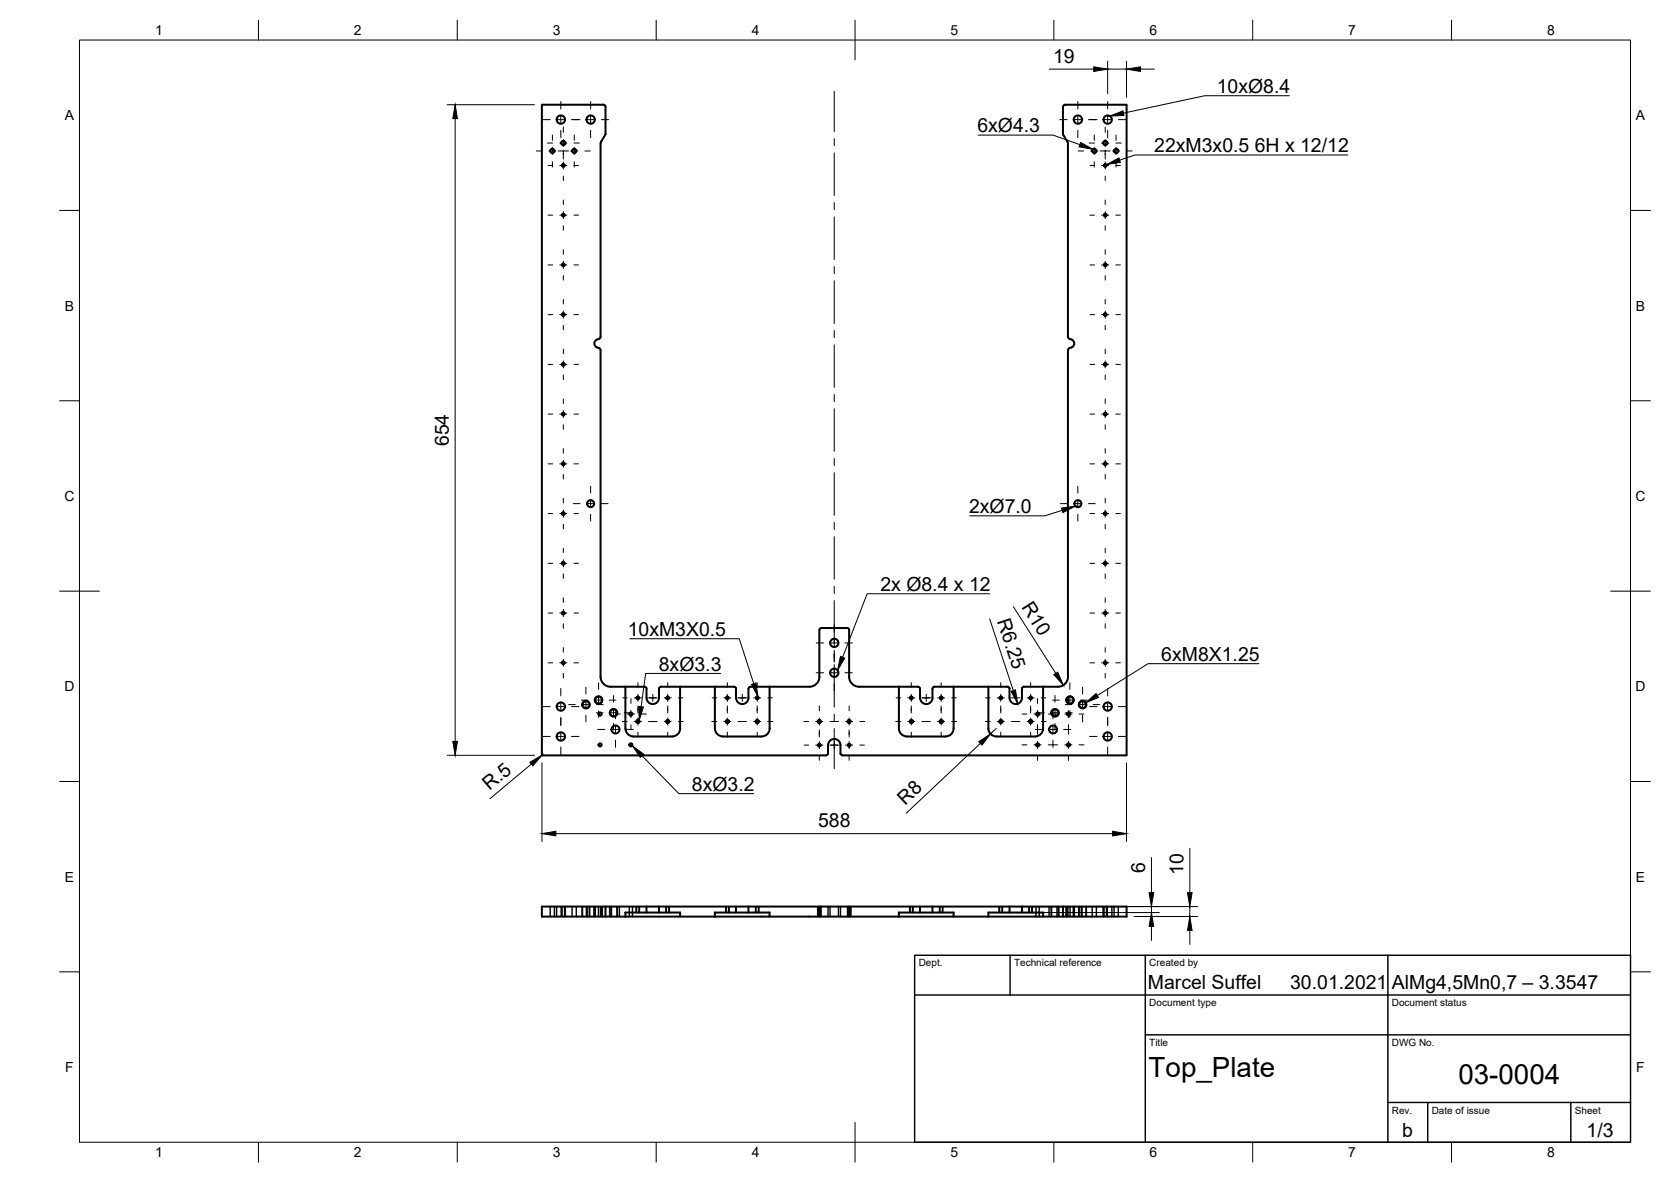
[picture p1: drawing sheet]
<svg xmlns="http://www.w3.org/2000/svg" width="420mm" height="297mm" viewBox="0 0 420 297" stroke-linecap="round" stroke-linejoin="round" font-family="sans-serif">
<!-- layer: Sichtbar -->
<g fill="none" stroke="#000" stroke-width=".51">
<path d="M152.2 33.8l-1 1.7-.2 .7v48.4l-.3 .5a1.18 1.18 0 0 0-1.3 1.2 1.18 1.18 0 0 0 1.3 1.2l.3 .5M152.2 33.8l.1-7-.3-.4h-15.7l-.1 163.3 71.5 .1 .4-.2 .1-.3v-2a1.57 1.57 0 0 1 1.6-1.6 1.57 1.57 0 0 1 1.5 1.6v2l.3 .4 .2 .1h71.3M283.1 26.3h-15.3l-.4 .3-.1 .2v6.9l1.2 2v.5v48.5l.4 .4a1.2 1.2 0 0 1 1.2 1.2 1.2 1.2 0 0 1-1.2 1.2l-.4 .5M283.2 26.3v163.5M151 88v82.1a2.51 2.51 0 0 0 2.5 2.5h8.6h.2l.3 .5M268.5 88v82.1a2.51 2.51 0 0 1-2.5 2.5h-8.5l-.5 .2v.3M157.2 172.6l.1 10.5a2 2 0 0 0 2 2h9.7a2.04 2.04 0 0 0 2-2M162.6 173.1v2.3a1.56 1.56 0 0 0 1.5 1.5 1.56 1.56 0 0 0 1.6-1.5v-2.3M165.7 173.1l.1-.3 .4-.2h18.4h.2l.3 .5M171 172.6v10.5M179.7 172.6v10.5M185.1 173.1v2.3a1.56 1.56 0 0 0 1.5 1.5 1.56 1.56 0 0 0 1.6-1.5v-2.3"/>
<path d="M193.5 172.6h-4.8h-.2l-.3 .5M193.5 172.6v10.5M206 170.1v-11.8l.1-.2 .4-.3h6.5l.5 .3v12a2.51 2.51 0 0 0 2.5 2.5h10M206 170.1a2.51 2.51 0 0 1-2.5 2.5h-10M226 172.6v10.5a2 2 0 0 0 2 2h9.8M226 172.6h4.8h.3l.2 .5M231.3 173.1l.1 2.3a1.56 1.56 0 0 0 1.5 1.5 1.56 1.56 0 0 0 1.6-1.5v-2.3M234.5 173.1v-.3l.5-.2h18.3h.3l.2 .5M239.8 172.6v10.5a2 2 0 0 1-2 2M248.5 172.6v10.5a2 2 0 0 0 2 2h9.8M253.8 173.1l.1 2.3a1.56 1.56 0 0 0 1.5 1.5 1.56 1.56 0 0 0 1.6-1.5v-2.3M262.3 172.6v10.5a2 2 0 0 1-2 2"/>
<path d="M179.8 183.1a2 2 0 0 0 2 2M193.5 183.1a2 2 0 0 1-2 2h-9.7M152.3 227.8v2.5M157.2 229.3h13.8v1h-13.8zM162.6 227.8v1.5M165.7 227.8v1.5M171 230.3h8.7M179.7 229.3h13.8v1h-13.8zM185.1 227.8v1.5M188.2 227.8v1.5M193.5 230.3h32.5M206 227.8h-69.8v2.5h21"/>
<path d="M206 230.3v-2.5h77.3v2.5h-21M213.5 227.8v2.5M226 229.3h13.8v1h-13.8zM231.3 227.8v1.5M234.5 227.8v1.5M239.8 230.3h8.7M248.5 229.3h13.8v1h-13.8zM253.8 227.8v1.5M257 227.8v1.5M267.3 227.8v2.5"/>
<circle cx="138.9" cy="37.9" r=".54"/>
<circle cx="141" cy="30.1" r="1.05"/>
<circle cx="141.6" cy="35.9" r=".54"/>
<circle cx="144.4" cy="37.9" r=".54"/>
<circle cx="148.5" cy="30.1" r="1.05"/>
<circle cx="271" cy="30.1" r="1.05"/>
<circle cx="275.2" cy="37.9" r=".54"/>
<circle cx="277.9" cy="35.9" r=".54"/>
<circle cx="278.5" cy="30.1" r="1.05"/>
<circle cx="280.7" cy="37.9" r=".54"/>
<circle cx="141.6" cy="54.1" r=".31"/>
<circle cx="141.6" cy="41.6" r=".31"/>
<circle cx="277.9" cy="41.6" r=".31"/>
<circle cx="277.9" cy="54.1" r=".31"/>
<circle cx="141.6" cy="66.6" r=".31"/>
<circle cx="141.6" cy="79.1" r=".31"/>
<circle cx="277.9" cy="79.1" r=".31"/>
<circle cx="277.9" cy="66.6" r=".31"/>
<circle cx="141.6" cy="91.6" r=".31"/>
<circle cx="277.9" cy="91.6" r=".31"/>
<circle cx="141.6" cy="104.1" r=".31"/>
<circle cx="141.6" cy="116.6" r=".31"/>
<circle cx="277.9" cy="104.1" r=".31"/>
<circle cx="277.9" cy="116.6" r=".31"/>
<circle cx="141.6" cy="129.1" r=".31"/>
<circle cx="148.5" cy="126.6" r=".88"/>
<circle cx="271" cy="126.6" r=".88"/>
<circle cx="277.9" cy="129.1" r=".31"/>
<circle cx="141.6" cy="154.1" r=".31"/>
<circle cx="141.6" cy="141.6" r=".31"/>
<circle cx="277.9" cy="154.1" r=".31"/>
<circle cx="277.9" cy="141.6" r=".31"/>
<circle cx="141" cy="177.6" r="1.05"/>
<circle cx="141.6" cy="166.6" r=".31"/>
<circle cx="147.3" cy="177.1" r=".86"/>
<circle cx="150.5" cy="175.9" r=".86"/>
<circle cx="150.9" cy="179.4" r=".39"/>
<circle cx="154.3" cy="179.1" r=".86"/>
<circle cx="158.6" cy="179.4" r=".39"/>
<circle cx="160.4" cy="175.4" r=".31"/>
<circle cx="167.9" cy="175.4" r=".31"/>
<circle cx="182.9" cy="175.4" r=".31"/>
<circle cx="190.4" cy="175.4" r=".31"/>
<circle cx="209.8" cy="169.1" r="1.05"/>
<circle cx="209.8" cy="161.6" r="1.05"/>
<circle cx="229.1" cy="175.4" r=".31"/>
<circle cx="236.7" cy="175.4" r=".31"/>
<circle cx="251.7" cy="175.4" r=".31"/>
<circle cx="259.2" cy="175.4" r=".31"/>
<circle cx="260.9" cy="179.4" r=".39"/>
<circle cx="265.3" cy="179.1" r=".86"/>
<circle cx="268.7" cy="179.4" r=".39"/>
<circle cx="269" cy="175.9" r=".86"/>
<circle cx="272.2" cy="177.1" r=".86"/>
<circle cx="277.9" cy="166.6" r=".31"/>
<circle cx="278.5" cy="177.6" r="1.05"/>
<circle cx="141" cy="185.1" r="1.05"/>
<circle cx="150.9" cy="187.2" r=".39"/>
<circle cx="154.8" cy="183.3" r="1.01"/>
<circle cx="158.6" cy="187.2" r=".39"/>
<circle cx="160.4" cy="181.3" r=".41"/>
<circle cx="167.9" cy="181.3" r=".41"/>
<circle cx="182.9" cy="181.3" r=".41"/>
<circle cx="190.4" cy="181.3" r=".41"/>
<circle cx="206" cy="187.3" r=".31"/>
<circle cx="206" cy="181.3" r=".41"/>
<circle cx="213.5" cy="187.3" r=".31"/>
<circle cx="213.5" cy="181.3" r=".41"/>
<circle cx="229.1" cy="181.3" r=".41"/>
<circle cx="236.7" cy="181.3" r=".41"/>
<circle cx="251.7" cy="181.3" r=".41"/>
<circle cx="259.2" cy="181.3" r=".41"/>
<circle cx="260.9" cy="187.2" r=".39"/>
<circle cx="264.8" cy="183.3" r="1.01"/>
<circle cx="268.7" cy="187.2" r=".39"/>
<circle cx="278.5" cy="185.1" r="1.05"/>
</g>
<!-- layer: Sichtbar schmal -->
<g fill="none" stroke="#000" stroke-width=".36">
<circle cx="141.6" cy="54.1" r=".39"/>
<circle cx="141.6" cy="41.6" r=".39"/>
<circle cx="277.9" cy="41.6" r=".39"/>
<circle cx="277.9" cy="54.1" r=".39"/>
<circle cx="141.6" cy="66.6" r=".39"/>
<circle cx="141.6" cy="79.1" r=".39"/>
<circle cx="277.9" cy="79.1" r=".39"/>
<circle cx="277.9" cy="66.6" r=".39"/>
<circle cx="141.6" cy="91.6" r=".39"/>
<circle cx="277.9" cy="91.6" r=".39"/>
<circle cx="141.6" cy="104.1" r=".39"/>
<circle cx="141.6" cy="116.6" r=".39"/>
<circle cx="277.9" cy="116.6" r=".39"/>
<circle cx="277.9" cy="104.1" r=".39"/>
<circle cx="141.6" cy="129.1" r=".39"/>
<circle cx="277.9" cy="129.1" r=".39"/>
<circle cx="141.6" cy="154.1" r=".39"/>
<circle cx="141.6" cy="141.6" r=".39"/>
<circle cx="277.9" cy="154.1" r=".39"/>
<circle cx="277.9" cy="141.6" r=".39"/>
<circle cx="141.6" cy="166.6" r=".39"/>
<circle cx="147.3" cy="177.1" r="1.03"/>
<circle cx="150.5" cy="175.9" r="1.03"/>
<circle cx="154.3" cy="179.1" r="1.03"/>
<circle cx="160.4" cy="175.4" r=".39"/>
<circle cx="167.9" cy="175.4" r=".39"/>
<circle cx="182.9" cy="175.4" r=".39"/>
<circle cx="190.4" cy="175.4" r=".39"/>
<circle cx="229.1" cy="175.4" r=".39"/>
<circle cx="236.7" cy="175.4" r=".39"/>
<circle cx="251.7" cy="175.4" r=".39"/>
<circle cx="259.2" cy="175.4" r=".39"/>
<circle cx="265.3" cy="179.1" r="1.03"/>
<circle cx="269" cy="175.9" r="1.03"/>
<circle cx="272.2" cy="177.1" r="1.03"/>
<circle cx="277.9" cy="166.6" r=".39"/>
<circle cx="206" cy="187.3" r=".39"/>
<circle cx="213.5" cy="187.3" r=".39"/>
</g>
<!-- layer: Verdeckt -->
<g fill="none" stroke="#000" stroke-width=".36">
<path d="M138.3 227.8v2.5M139.4 227.8v2.5M140 227.8v2.5M141.1 227.8v2.5M141.3 227.8v2.5M141.9 227.8v2.5M142 227.8v2.5M142.2 227.8v2.5M143.8 227.8v2.5M144.9 227.8v2.5M146.5 227.8v2.5M147.4 227.8v2.5"/>
<path d="M147.6 227.8v2.5M148.2 227.8v2.5M149.4 227.8v2.5M149.6 227.8v2.5M150.5 227.8v2.5M151 227.8v2.5M151.3 227.8v2.5M153.4 227.8v2.5M153.8 227.8v2.5M155.1 227.8v2.5M155.7 227.8v2.5M158.2 227.8v2.5"/>
<path d="M159 227.8v2.5M160 227.8v1.5M160.1 227.8v1.5M160.7 227.8v1.5M160.8 227.8v1.5M167.5 227.8v1.5M167.6 227.8v1.5M168.2 227.8v1.5M168.3 227.8v1.5M182.5 227.8v1.5M182.6 227.8v1.5M183.2 227.8v1.5"/>
<path d="M183.3 227.8v1.5M190 227.8v1.5M190.1 227.8v1.5M190.7 227.8v1.5M190.8 227.8v1.5M205.6 227.8v2.5M205.7 227.8v2.5M206.3 227.8v2.5M206.4 227.8v2.5M208.2 227.8v2.5M208.7 227.8v2.5M210.8 227.8v2.5"/>
<path d="M211.3 227.8v2.5M213.1 227.8v2.5M213.2 227.8v2.5M213.8 227.8v2.5M213.9 227.8v2.5M228.7 227.8v1.5M228.8 227.8v1.5M229.4 227.8v1.5M229.6 227.8v1.5M236.2 227.8v1.5M236.3 227.8v1.5M237 227.8v1.5"/>
<path d="M251.2 227.8v1.5M251.3 227.8v1.5M252 227.8v1.5M252.1 227.8v1.5M258.7 227.8v1.5M258.8 227.8v1.5M259.5 227.8v1.5M259.6 227.8v1.5M260.5 227.8v2.5M261.3 227.8v2.5M263.8 227.8v2.5M264.4 227.8v2.5"/>
<path d="M265.8 227.8v2.5M266.1 227.8v2.5M268.2 227.8v2.5M268.5 227.8v2.5M269 227.8v2.5M269.9 227.8v2.5M270 227.8v2.5M270.1 227.8v2.5M270.2 227.8v2.5M271.4 227.8v2.5M271.9 227.8v2.5M272.1 227.8v2.5"/>
<path d="M273 227.8v2.5M274.6 227.8v2.5M275.7 227.8v2.5M277.4 227.8v2.5M277.5 227.8v2.5M277.6 227.8v2.5M278.2 227.8v2.5M278.4 227.8v2.5M279.6 227.8v2.5M280.1 227.8v2.5M281.2 227.8v2.5"/>
</g>
<!-- layer: Verdeckt schmal -->
<g fill="none" stroke="#000" stroke-width=".25">
<path d="M141.2 227.8v2.5M142 227.8v2.5M146.3 227.8v2.5M148.3 227.8v2.5M149.5 227.8v2.5M151.5 227.8v2.5M153.2 227.8v2.5M155.3 227.8v2.5M160 227.8v1.5M160.8 227.8v1.5M167.5 227.8v1.5M168.3 227.8v1.5"/>
<path d="M182.5 227.8v1.5M183.3 227.8v1.5M190 227.8v1.5M190.8 227.8v1.5M205.6 227.8v2.5M206.4 227.8v2.5M213.1 227.8v2.5M213.9 227.8v2.5M228.7 227.8v1.5M229.5 227.8v1.5M236.3 227.8v1.5M237 227.8v1.5"/>
<path d="M251.2 227.8v1.5M252 227.8v1.5M258.8 227.8v1.5M259.5 227.8v1.5M264.2 227.8v2.5M266.3 227.8v2.5M268 227.8v2.5M270 227.8v2.5M271.2 227.8v2.5M273.2 227.8v2.5M277.5 227.8v2.5M278.3 227.8v2.5"/>
</g>
<!-- layer: Border -->
<g fill="none" stroke="#000" stroke-width=".25">
<path d="M20 10.1h390v276.9h-390zM65 5.1v5M115 5.1v5M165 5.1v5M215 5.1v10M265 5.1v5M315 5.1v5M365 5.1v5M15 52.9h5M410 52.9h5M15 100.7h5M410 100.7h5"/>
<path d="M15 148.6h10M405 148.6h10M15 196.4h5M410 196.4h5M15 244.2h5M410 244.2h5M65 287v5M115 287v5M165 287v5M215 282.1v9.9M265 287v5M315 287v5"/>
<path d="M365 287v5"/>
</g>
<!-- layer: Center Lines -->
<g fill="none" stroke="#000" stroke-width=".25">
<path d="M134.9 37.9h1.3M136.5 30.1h1.8M137.6 35.9h1.4M138 37.9h1.8M138.9 33.9v1.4M138.9 37v1.8M140.1 30.1h1.8M140.4 37.9h2.5M140.8 35.9h1.7M141 25.5v1.9M141 29.2v1.8M141 32.8v1.8"/>
<path d="M141.6 31.9v1.4M141.6 35.1v1.7M141.6 37.7v2.3M143.5 37.9h1.8M143.7 30.1h2.1M144.3 35.9h1.4M144.4 33.9v1.4M144.4 37v1.8M147.1 37.9h1.3M147.6 30.1h1.8M148.5 25.5v1.9M148.5 29.2v1.8"/>
<path d="M148.5 32.8v1.8M151.2 30.1h1.9M209.8 23v10.1M209.8 34.8v1.8M209.8 38.4v10.7M266.5 30.1h1.8M270.1 30.1h1.8M271 25.5v1.9M271 29.2v1.8M271 32.8v1.8M271.1 37.9h1.4M273.7 30.1h2.1"/>
<path d="M273.9 35.9h1.3M274.2 37.9h1.8M275.1 33.9v1.4M275.1 37v1.8M276.6 37.9h2.6M277 35.9h1.8M277.6 30.1h1.8M277.9 31.9v1.4M277.9 35.1v1.7M277.9 37.7v2.3M278.5 25.5v1.9M278.5 29.2v1.8"/>
<path d="M278.5 32.8v1.8M279.7 37.9h1.8M280.6 35.9h1.3M280.6 33.9v1.4M280.6 37v1.8M281.2 30.1h1.9M283.3 37.9h1.4M137.8 54.1h1.2M137.8 41.6h1.2M138.9 40.6v1.4M140.8 54.1h1.7M140.8 41.6h1.7"/>
<path d="M141.6 40.7v1.8M141.6 44.2v1.2M141.6 50.3v1.1M141.6 53.2v1.8M141.6 56.8v1.1M144.3 54.1h1.2M144.3 41.6h1.2M144.4 40.6v1.4M209.8 50.9v1.8M209.8 54.5v10.7M274.1 54.1h1.1M274.1 41.6h1.1"/>
<path d="M275.1 40.6v1.4M277 54.1h1.8M277 41.6h1.8M277.9 40.7v1.8M277.9 44.2v1.2M277.9 50.3v1.1M277.9 53.2v1.8M277.9 56.8v1.1M280.6 54.1h1.1M280.6 41.6h1.1M280.6 40.6v1.4M137.8 79.1h1.2"/>
<path d="M137.8 66.6h1.2M140.8 79.1h1.7M140.8 66.6h1.7M141.6 62.7v1.2M141.6 65.7v1.8M141.6 69.2v1.2M141.6 75.3v1.1M141.6 78.2v1.8M144.3 79.1h1.2M144.3 66.6h1.2M209.8 67v1.8M209.8 70.6v10.7"/>
<path d="M274.1 79.1h1.1M274.1 66.6h1.1M277 79.1h1.8M277 66.6h1.8M277.9 62.7v1.2M277.9 65.7v1.8M277.9 69.2v1.2M277.9 75.3v1.1M277.9 78.2v1.8M280.6 79.1h1.1M280.6 66.6h1.1M137.8 91.6h1.2"/>
<path d="M140.8 91.6h1.7M141.6 81.8v1.1M141.6 87.7v1.2M141.6 90.7v1.8M141.6 94.2v1.2M144.3 91.6h1.2M209.8 83.1v1.7M209.8 86.6v10.8M209.8 99.1v1.8M274.1 91.6h1.1M277 91.6h1.8M277.9 81.8v1.1"/>
<path d="M277.9 87.7v1.2M277.9 90.7v1.8M277.9 94.2v1.2M280.6 91.6h1.1M137.8 116.6h1.2M137.8 104.1h1.2M140.8 116.6h1.7M140.8 104.1h1.7M141.6 100.3v1.1M141.6 103.2v1.8M141.6 106.8v1.1M141.6 112.7v1.2"/>
<path d="M141.6 115.7v1.8M141.6 119.2v1.2M144.3 116.6h1.2M144.3 104.1h1.2M209.8 102.7v10.7M209.8 115.2v1.8M209.8 118.8v10.7M274.1 116.6h1.1M274.1 104.1h1.1M277 116.6h1.8M277 104.1h1.8M277.9 100.3v1.1"/>
<path d="M277.9 103.2v1.8M277.9 106.8v1.1M277.9 112.7v1.2M277.9 115.7v1.8M277.9 119.2v1.2M280.6 116.6h1.1M280.6 104.1h1.1M137.8 129.1h1.2M140.8 129.1h1.7M141.6 125.3v1.1M141.6 128.2v1.7M141.6 131.7v1.2"/>
<path d="M141.6 137.8v1.1M144.1 126.6h1.7M144.3 129.1h1.2M147.6 126.6h1.8M148.5 122.2v1.7M148.5 125.7v1.8M148.5 129.3v1.6M151.2 126.6h1.7M209.8 131.3v1.8M209.8 134.9v10.7M266.6 126.6h1.7M270.1 126.6h1.8"/>
<path d="M271 122.2v1.7M271 125.7v1.8M271 129.3v1.6M273.7 126.6h1.7M274.1 129.1h1.1M277 129.1h1.8M277.9 125.3v1.1M277.9 128.2v1.7M277.9 131.7v1.2M277.9 137.8v1.1M280.6 129.1h1.1M137.8 154.1h1.2"/>
<path d="M137.8 141.6h1.2M140.8 154.1h1.7M140.8 141.6h1.7M141.6 140.7v1.8M141.6 144.2v1.2M141.6 150.2v1.2M141.6 153.2v1.8M141.6 156.7v1.2M144.3 154.1h1.2M144.3 141.6h1.2M209.8 147.3v1.8M209.8 150.9v11.6"/>
<path d="M274.1 154.1h1.1M274.1 141.6h1.1M277 154.1h1.8M277 141.6h1.8M277.9 140.7v1.8M277.9 144.2v1.2M277.9 150.2v1.2M277.9 153.2v1.8M277.9 156.7v1.2M280.6 154.1h1.1M280.6 141.6h1.1M136.5 177.6h1.8"/>
<path d="M137.8 166.6h1.2M140.1 177.6h1.8M140.8 166.6h1.7M141 173v1.9M141 176.7v1.8M141.6 162.8v1.1M141.6 165.7v1.8M141.6 169.2v1.2M143 177.1h1.7M143.7 177.6h1.9M144.3 166.6h1.2M146.2 175.9h1.6"/>
<path d="M146.4 177.1h1.8M147.3 172.7v1.7M147.3 176.2v1.8M147.3 179.7v1.7M149.6 175.9h1.8M149.9 179.1h1.7M150 177.1h1.7M150.5 171.6v1.7M150.5 175.1v1.7M150.5 178.6v1.7M153.2 175.9h1.7M153.4 179.1h1.8"/>
<path d="M154.3 174.8v1.7M154.3 178.2v1.8M154.7 179.4h1.3M154.8 178.8v1.8M156.6 175.4h1.1M157 179.1h1.6M157.8 179.4h1.7M158.6 175.5v1.3M158.6 178.5v1.8M159.5 175.4h1.8M160.4 171.6v1.1M160.4 174.5v1.8"/>
<path d="M160.4 177.4v1.8M161.3 179.4h1.2M163.1 175.4h2.1M164.1 174.5v1.8M167 175.4h1.8M167.9 171.6v1.1M167.9 174.5v1.8M167.9 177.4v1.8M170.6 175.4h1.1M179.1 175.4h1.1M182 175.4h1.8M182.9 171.6v1.1"/>
<path d="M182.9 174.5v1.8M182.9 177.4v1.8M185.6 175.4h2.1M186.6 174.5v1.8M189.5 175.4h1.8M190.4 171.6v1.1M190.4 174.5v1.8M190.4 177.4v1.8M193.1 175.4h1.1M205.2 169.1h1.9M205.2 161.6h1.9M206 177.4v1.2"/>
<path d="M208.9 169.1h1.8M208.9 161.6h1.8M209.8 163.4v3M209.8 167v10.7M209.8 179.5v1.8M212.4 169.1h1.9M212.4 161.6h1.9M213.5 177.4v1.2M225.3 175.4h1.2M228.2 175.4h1.8M229.1 171.6v1.1M229.1 174.5v1.8"/>
<path d="M229.1 177.4v1.8M231.8 175.4h2.2M232.9 174.5v1.8M235.8 175.4h1.7M236.6 171.6v1.1M236.6 174.5v1.8M236.6 177.4v1.8M239.3 175.4h1.2M247.8 175.4h1.2M250.7 175.4h1.8M251.6 171.6v1.1M251.6 174.5v1.8"/>
<path d="M251.6 177.4v1.8M254.3 175.4h2.2M257 179.4h1.2M258.3 175.4h1.7M259.1 171.6v1.1M259.1 174.5v1.8M259.1 177.4v1.8M260 179.4h1.8M260.9 175.5v1.3M260.9 178.5v1.8M260.9 179.1h1.7M261.8 175.4h1.2"/>
<path d="M263.6 179.4h2.4M264.4 179.1h1.7M264.7 175.9h1.6M264.8 178.8v1.8M265.3 174.8v1.7M265.3 178.2v1.8M267.7 179.4h1.8M267.8 177.1h1.7M267.9 179.1h1.7M268.1 175.9h1.8M268.6 175.5v1.3M268.6 178.5v1.8"/>
<path d="M269 171.6v1.7M269 175.1v1.7M269 178.6v1.7M271.3 177.1h1.8M271.3 179.4h1.2M271.7 175.9h1.7M272.2 172.7v1.7M272.2 176.2v1.8M272.2 179.7v1.7M274 177.6h1.8M274.1 166.6h1.1M274.9 177.1h1.6"/>
<path d="M277 166.6h1.8M277.6 177.6h1.8M277.9 162.8v1.1M277.9 165.7v1.8M277.9 169.2v1.2M278.5 173v1.9M278.5 176.7v1.8M280.6 166.6h1.1M281.2 177.6h1.9M136.5 185.1h1.8M140.1 185.1h1.8M141 180.2v2.2"/>
<path d="M141 184.2v1.8M141 187.7v1.9M143.7 185.1h1.9M150.3 183.3h1.8M153.9 183.3h1.8M154.3 181.8v1.7M154.8 182.4v1.8M154.8 186v1.8M156.5 181.3h1.2M157.4 183.3h1.9M158.6 182.1v1.2M159.5 181.3h1.8"/>
<path d="M160.4 180.4v1.8M160.4 184v1.2M163.1 181.3h2.1M167 181.3h1.8M167.9 180.4v1.8M167.9 184v1.2M170.6 181.3h1.2M179 181.3h1.2M182 181.3h1.8M182.9 180.4v1.8M182.9 184v1.2M185.6 181.3h2.1"/>
<path d="M189.5 181.3h1.8M190.4 180.4v1.8M190.4 184v1.2M193.1 181.3h1.2M202.1 181.3h1.2M202.2 187.2h1.1M205.1 181.3h1.8M205.1 187.2h1.8M206 180.4v1.8M206 183.4v1.8M206 186.4v1.7M206 189.9v1.2"/>
<path d="M208.7 181.3h2.1M208.7 187.2h2.1M209.8 183.1v10.1M212.6 181.3h1.8M212.6 187.2h1.8M213.5 180.4v1.8M213.5 183.4v1.8M213.5 186.4v1.7M213.5 189.9v1.2M216.2 181.3h1.2M216.2 187.2h1.1M225.2 181.3h1.3"/>
<path d="M228.2 181.3h1.8M229.1 180.4v1.8M229.1 184v1.2M231.8 181.3h2.2M235.8 181.3h1.7M236.6 180.4v1.8M236.6 184v1.2M239.3 181.3h1.3M247.7 181.3h1.3M250.7 181.3h1.8M251.6 180.4v1.8M251.6 184v1.2"/>
<path d="M254.3 181.3h2.2M257 187.2h1.2M258.3 181.3h1.7M259.1 180.4v1.8M259.1 184v1.2M260 187.2h1.8M260.3 183.3h1.8M260.9 182.1v2.4M260.9 186.3v1.8M260.9 189.9v1.2M261.8 181.3h1.3M263.6 187.2h2.4"/>
<path d="M263.9 183.3h1.8M264.8 182.4v1.8M264.8 186v1.8M265.3 181.8v1.7M267.4 183.3h1.9M267.7 187.2h1.8M268.6 182.1v2.4M268.6 186.3v1.8M268.6 189.9v1.2M271.3 187.2h1.2M274 185.1h1.8M277.6 185.1h1.8"/>
<path d="M278.5 180.2v2.2M278.5 184.2v1.8M278.5 187.7v1.9M281.2 185.1h1.9"/>
</g>
<!-- layer: Annotations -->
<path d="M271.7 35.8l3.1 1.7-3.5-.6zM279.1 29.2l3.3-1.3 .2 1.1zM278.2 41.4l3.1-1.7 .4 1.1zM266.9 127.7l3.5-.5-3.1 1.6zM160.6 177.5l1.2 .2-1.1 3.4zM189 172l1.1-.4 .5 3.5zM211.3 165l1.1 .4-1.8 3zM272.9 176.6l2.7-2.3 .6 1zM159 187.4l2.8 2.1-.8 .8z" fill="#000" stroke="#000" stroke-width=".25"/>
<path d="M245.9 34h18.9l6.7 2.4M324.2 24.1h-21.2l-20.5 4.3M338.9 39h-53.5l-3.9 1.2M267.1 128.3l-4.4 1.3h-18.9M248.9 149.2h-30.9l-6.1 16M158.4 160.5h27.5l3.6 11.3M181.2 169.2h-18.9l-1.1 8.4M316.5 166.8h-27.8l-12.8 8M161.4 189.9l9.3 9.5h18.8" fill="none" stroke="#000" stroke-width=".25"/>
<!-- layer: Dimensions -->
<g fill="none" stroke="#000" stroke-width=".25">
<path d="M263.8 17.4h11.2M278.5 15.4v8.1M278.5 17.4h4.8M283.3 15.4v9.1M286.8 17.4h3.5M112.4 26.3h22M114.4 29.8v156.5M248.8 155.5l6 18M254.8 152.5l10.7 16.7M112.4 189.8h22M133.6 192l-10.4 8.7M136.3 191.7v19.8"/>
<path d="M136.4 189.7l-.1 .1M246.5 186.8l-18.6 17.6M250.5 183.1l-1.5 1.3M283.3 191.7v19.8M139.8 209.5h140M289.5 215.5v8.8M299.2 213.2v11.1M255.3 229.3h36.2M255.3 227.8h45.9M285.1 230.3h16.1M289.5 227.8v1.5M289.5 232.8v3.5"/>
<path d="M299.2 227.8v2.5M299.2 233.8v3.5"/>
</g>
<g fill="#000" stroke="#000" stroke-width=".25">
<path d="M275 16.8l3.5 .6-3.5 .6zM283.3 17.4l3.5-.6v1.2zM114.4 26.3l.6 3.5h-1.1zM254.2 173.7l1.1-.3 .6 3.5zM265 169.5l1-.6 1.4 3.3zM113.9 186.3h1.1l-.6 3.5zM133.2 191.6l3.1-1.8-2.3 2.7zM246.1 186.4l2.9-2-2.1 2.8zM136.3 209.5l3.5-.6v1.2zM279.8 208.9l3.5 .6-3.5 .6zM289.5 229.3l.6 3.5h-1.2zM288.9 224.3h1.2l-.6 3.5z"/>
<path d="M299.2 230.3l.5 3.5h-1.1zM298.6 224.3h1.1l-.5 3.5z"/>
</g>
<!-- layer: TitleBlock -->
<path d="M230 240.1h180v46.9h-180zM230 250h180M254 240.1v9.9M288 240.1v46.9M349 240.1v46.9M288 260.1h122M349 277.1h61M359 277.1v9.9M395 277.1v9.9" fill="none" stroke="#000" stroke-width=".36"/>
<g font-size="7">
<text x="288.8" y="270.6">Top_Plate</text>
<text x="366.7" y="272.3">03-0004</text>
</g>
<g font-size="4.9">
<text x="264.8" y="15.8">19</text>
<text x="305.9" y="23.4">10xØ8.4</text>
<text x="245.8" y="33.3">6xØ4.3</text>
<text x="290.2" y="38.3">22xM3x0.5</text>
<text x="315.5" y="38.3">6H x 12/12</text>
<text x="112.9" y="112.1" transform="rotate(-90 112.9 112.1)">654</text>
<text x="243.7" y="128.9">2xØ7.0</text>
<text x="221.4" y="148.5">2x Ø8.4 x 12</text>
<text x="256.7" y="152.6" transform="rotate(58 256.7 152.6)">R10</text>
<text x="157.8" y="159.8">10xM3X0.5</text>
<text x="250.7" y="156.1" transform="rotate(72 250.7 156.1)">R6.25</text>
<text x="292" y="166.1">6xM8X1.25</text>
<text x="165.7" y="168.5">8xØ3.3</text>
<text x="123.1" y="198.8" transform="rotate(-40 123.1 198.8)">R.5</text>
<text x="174" y="198.7">8xØ3.2</text>
<text x="227.6" y="202.4" transform="rotate(-43 227.6 202.4)">R8</text>
<text x="205.7" y="207.9">588</text>
<text x="288" y="219.5" transform="rotate(-90 288 219.5)">6</text>
<text x="297.6" y="219.9" transform="rotate(-90 297.6 219.9)">10</text>
<text x="288.6" y="248.6">Marcel Suffel</text>
<text x="324.4" y="248.6">30.01.2021</text>
<text x="350" y="248.6">AlMg4,5Mn0,7 – 3.3547</text>
<text x="352.6" y="285.7">b</text>
<text x="398.9" y="285.8">1/3</text>
</g>
<g font-size="3.5">
<text x="39" y="8.8">1</text>
<text x="89" y="8.8">2</text>
<text x="139" y="8.8">3</text>
<text x="189" y="8.8">4</text>
<text x="239" y="8.8">5</text>
<text x="289" y="8.8">6</text>
<text x="339" y="8.8">7</text>
<text x="389" y="8.8">8</text>
<text x="16.3" y="30.2">A</text>
<text x="411.3" y="30.2">A</text>
<text x="16.3" y="78">B</text>
<text x="411.3" y="78">B</text>
<text x="16.2" y="125.9">C</text>
<text x="411.2" y="125.9">C</text>
<text x="16.2" y="173.7">D</text>
<text x="411.2" y="173.7">D</text>
<text x="16.3" y="221.6">E</text>
<text x="411.3" y="221.6">E</text>
<text x="16.4" y="269.4">F</text>
<text x="411.4" y="269.4">F</text>
<text x="39" y="290.8">1</text>
<text x="89" y="290.8">2</text>
<text x="139" y="290.8">3</text>
<text x="189" y="290.8">4</text>
<text x="239" y="290.8">5</text>
<text x="289" y="290.8">6</text>
<text x="339" y="290.8">7</text>
<text x="389" y="290.8">8</text>
</g>
<g font-size="2.5">
<text x="231" y="242.9">Dept.</text>
<text x="255" y="242.9">Technical reference</text>
<text x="289" y="242.9">Created by</text>
<text x="289" y="252.8">Document type</text>
<text x="350" y="252.8">Document status</text>
<text x="289" y="262.9">Title</text>
<text x="350" y="262.9">DWG No.</text>
<text x="350" y="279.9">Rev.</text>
<text x="360" y="279.9">Date of issue</text>
<text x="396" y="279.9">Sheet</text>
</g>
</svg>
